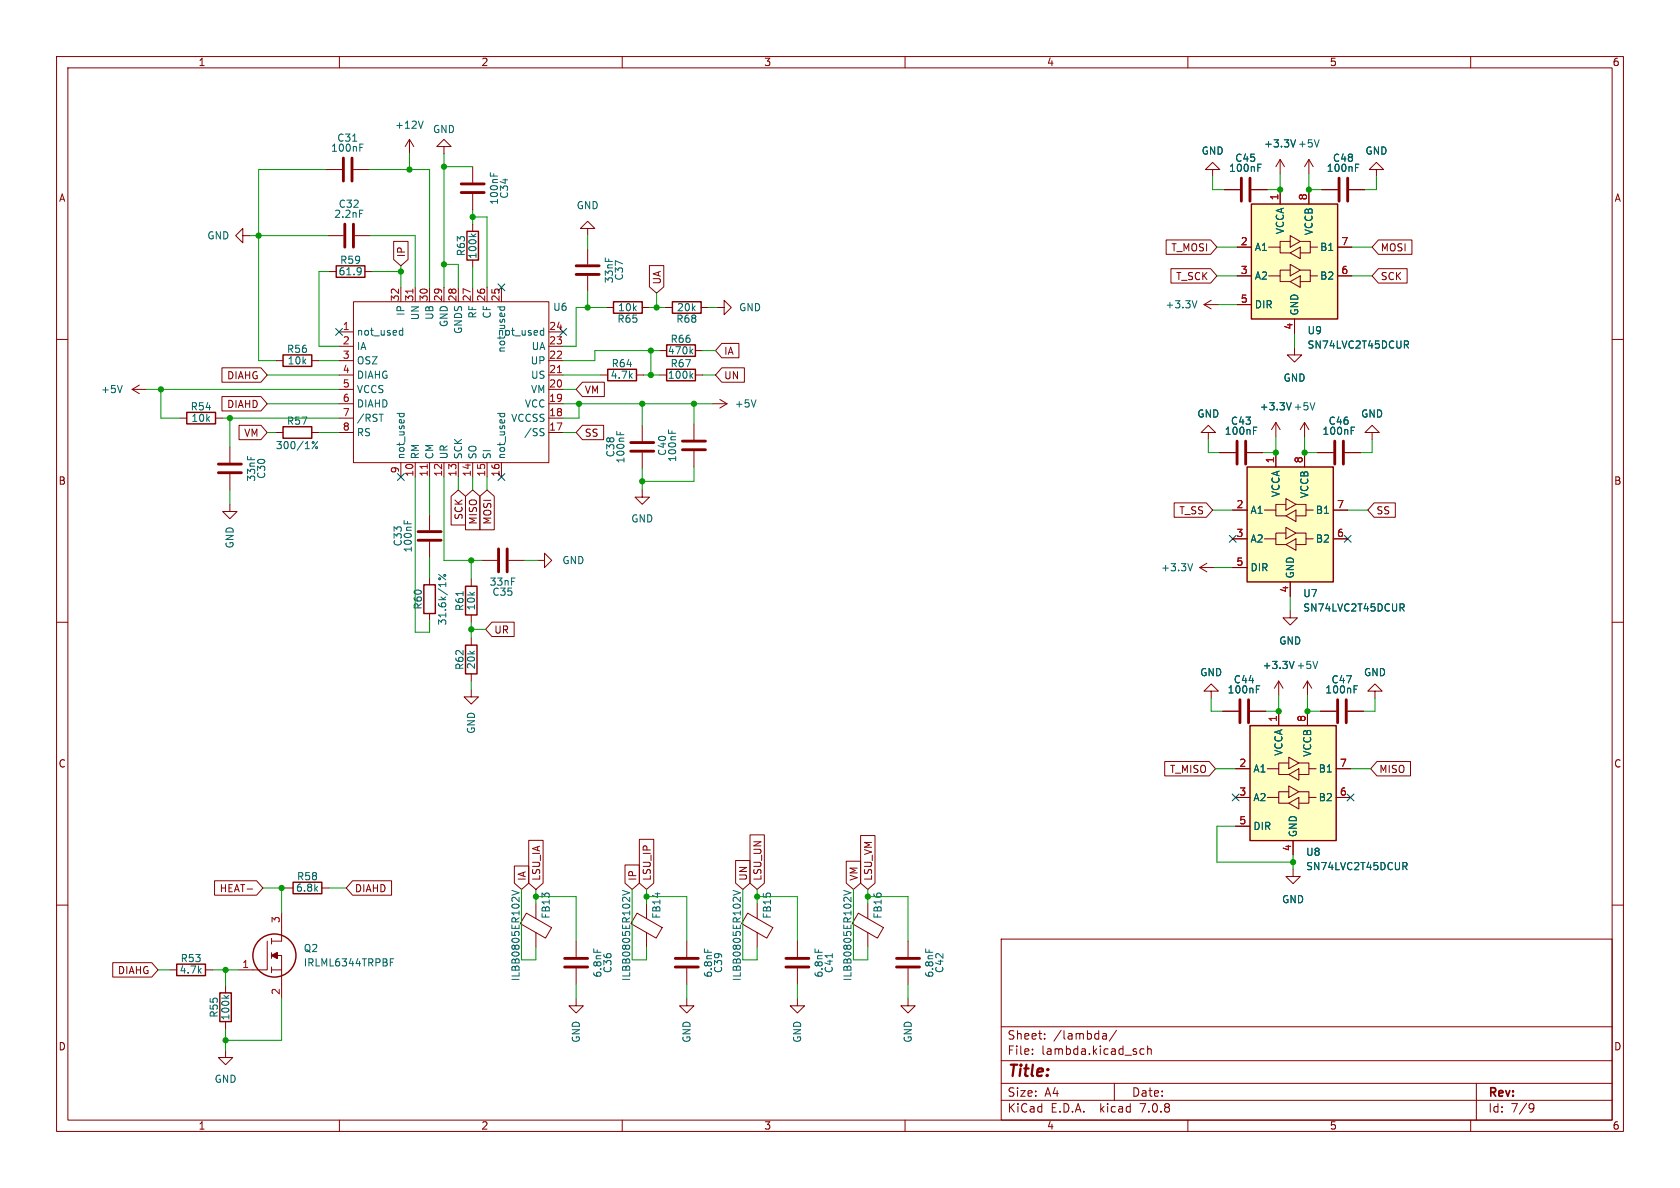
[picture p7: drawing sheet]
<svg xmlns="http://www.w3.org/2000/svg" width="297mm" height="210mm" viewBox="0 0 297 210" stroke-linecap="round" stroke-linejoin="round" font-family="sans-serif">
<g fill="none" stroke="#840000" stroke-width=".18">
<path d="M10 10h277v190h-277zM12 12h273v186h-273zM60 10v2M110 10v2M160 10v2M210 10v2M260 10v2M57.7 30h2.8M62.5 30h2.8M72.4 24.6l-.8 1.3M72.4 24.6v2.6M72.4 24.6l.8 1.3"/>
<path d="M78.5 25.9h1.3l-1.3-1.3-1.3 1.3h1.3v1.3M83.6 29.5v2.8M83.6 34.3v2.8M83.6 39.6v1.3M214.4 30h1.2l-1.2-1.3-1.3 1.3h1.3v1.2M216.4 33.5h2.8M221.2 33.5h2.8M226.3 28.2l-.7 1.3M226.3 28.2v2.5M226.3 33.5v2.6M226.3 28.2l.8 1.3M231.4 28.2v2.5"/>
<path d="M231.4 33.5v2.6M231.4 28.2l-.8 1.3M231.4 28.2l.8 1.3M233.7 33.5h2.8M238.5 33.5h2.8M243.3 30h1.3l-1.3-1.3-1.2 1.3h1.2v1.2M10 60h2M42.9 41.7v-1.3l-1.2 1.3 1.2 1.2v-1.2h1.3M57.9 41.7h2.8M58.2 48h1.2M59.9 58.7h2.6M62.5 53.3h34.5v28.5h-34.5z"/>
<path d="M62.7 41.7h2.8M64.5 48h1.3M69.6 42.7h2.5v3.2l-1.2 1.1-1.3-1.1zM70.9 50.8v2.5M73.4 50.8v2.5M75.9 50.8v2.5M78.5 50.8v2.5M81 50.8v2.5M83.6 46v1.2M83.6 50.8v2.5M86.1 50.8v2.5M88.6 50.8v2.5"/>
<path d="M97 58.7h2.6M103.9 40.4h1.3l-1.3-1.3-1.3 1.3h1.3v1.3M103.9 43.9v2.8M103.9 48.8v2.8M107.2 54.4h1.3M113.5 54.4h1.3M114.8 47h2.5v3.7l-1.2 1.1-1.3-1.1zM117.6 54.4h1.3M124 54.4h1.2M126.7 54.4h1.3v-1.3l1.3 1.3-1.3 1.2v-1.2M206.2 42.4h7.8l1.1 1.3-1.1 1.3h-7.8zM207 47.5h7l1.1 1.3-1.1 1.2h-7z"/>
<path d="M212.9 53.8l1.2 .8M212.9 53.8h2.5M214.1 53.1l-1.2 .7M218.7 53.8h2.5M218.7 43.7h2.5M218.7 48.8h2.5M224.3 43.7h2v1h1.8M224.3 48.8h2v1h1.8M228.1 42.7h-1.8v1M228.1 41.7l1.8 1-1.8 1zM228.1 44.7l1.8-1v2zM228.1 47.8h-1.8v1"/>
<path d="M228.1 46.7l1.8 1.1-1.8 1zM228.1 49.8l1.8-1v2zM228.9 56.4v2.5M229.9 42.7h1.7v1h1.3M229.9 47.8h1.7v1h1.3M231.6 43.7v1h-1.7M231.6 48.8v1h-1.7M236.5 43.7h2.5M236.5 48.8h2.5M243.7 47.5h5.1v2.5h-5.1l-1.1-1.2zM243.7 42.4h5.9v2.6h-5.9l-1.1-1.3zM285 60h2"/>
<path d="M23.4 68.8h2.5M23.4 68.8l1.2 .8M24.6 68.1l-1.2 .7M31.7 73.9h1.3M38.1 73.9h1.3M39.2 70.1h6.9l1.1 1.3-1.1 1.2h-6.9zM39.2 65h6.9l1.1 1.3-1.1 1.3h-6.9zM40.6 79v2.8M42.3 75.2h3.8l1.1 1.3-1.1 1.2h-3.8zM48.8 76.5h1.2M48.8 63.8h1.2M55.1 76.5h1.3"/>
<path d="M55.1 63.8h1.3M59.9 71.4h2.6M59.9 76.5h2.6M59.9 73.9h2.6M59.9 61.2h2.6M59.9 68.8h2.6M59.9 66.3h2.6M59.9 63.8h2.6M97 71.4h2.6M97 76.5h2.6M97 73.9h2.6M97 61.2h2.6"/>
<path d="M97 68.8h2.6M97 66.3h2.6M97 63.8h2.6M103 67.6h3.8v2.5h-3.8l-1.1-1.3zM103 75.2h3.7v2.5h-3.7l-1.1-1.2zM106.2 66.3h1.2M112.5 66.3h1.3M113.5 75.2v2.8M116.6 62h1.3M116.6 66.3h1.3M122.7 74.9v2.8M122.7 79.8v2.8"/>
<path d="M122.9 62h1.3M122.9 66.3h1.3M126 71.4h2.5M127.3 70.6l1.2 .8M127.6 65h4v2.6h-4l-1.1-1.3zM127.6 60.7h3v2.5h-3l-1.1-1.2zM128.5 71.4l-1.2 .7M213.6 76.5h1.3l-1.3-1.3-1.3 1.3h1.3v1.2M225.6 74.7l-.8 1.2M225.6 74.7v2.5M225.6 74.7l.7 1.2M228.9 61.5v1.2h1.2l-1.2 1.3-1.3-1.3h1.3"/>
<path d="M230.6 74.7l-.7 1.2M230.6 74.7v2.5M230.6 74.7l.8 1.2M242.6 76.5h1.2l-1.2-1.3-1.3 1.3h1.3v1.2M40.6 89.2v1.2h1.3l-1.3 1.3-1.2-1.3h1.2M40.6 83.8v2.8M70.9 81.8v2.5M73.4 81.8v2.5M75.9 81.8v2.5M75.9 90.9v2.8M75.9 95.8v2.8M78.5 81.8v2.5"/>
<path d="M79.8 87.7l1.2-1.1 1.3 1.1v5.1h-2.5zM81 81.8v2.5M82.3 87.7l1.3-1.1 1.2 1.1v6h-2.5zM83.6 81.8v2.5M84.8 87.7l1.3-1.1 1.3 1.1v6h-2.6zM85.1 99.1h2.8M86.1 81.8v2.5M88.6 81.8v2.5M89.9 99.1h2.8M95 99.1h1.3v-1.3l1.2 1.3-1.2 1.2v-1.2M113.5 86.6v1.3h1.3l-1.3 1.3-1.2-1.3h1.2M113.5 80v2.8"/>
<path d="M207.6 88.9h5.7l1.1 1.3-1.1 1.2h-5.7zM213.4 99.6l-1.3 .7M215.6 80h2.8M217.9 90.2h2.6M217.9 95.3h2.6M220.5 80h2.8M223.5 90.2h2.1v1h1.7M223.5 95.3h2.1v1h1.7M225.6 80v2.6M227.3 89.2h-1.7v1M227.3 88.1l1.8 1.1-1.8 1zM227.3 91.2l1.8-1v2z"/>
<path d="M227.3 94.2h-1.7v1.1M227.3 93.2l1.8 1-1.8 1.1zM227.3 96.3l1.8-1v2zM229.1 89.2h1.8v1h1.3M229.1 94.2h1.8v1.1h1.3M230.6 80v2.6M230.9 90.2v1h-1.8M230.9 95.3v1h-1.8M232.9 80h2.8M235.7 90.2h2.6M235.7 95.3h2.6M237.7 80h2.8"/>
<path d="M242.9 88.9h3.8v2.5h-3.8l-1.1-1.2zM10 110h2M75.9 102.1v1.3M75.9 108.5v1.2M83.3 102.4v1.2M83.3 108.7v1.3M83.3 112.8v1.2M83.3 119.1v1.3M87 110h3.9v2.5h-3.9l-1.1-1.2zM212.1 100.3l1.3 .8M212.1 100.3h2.5M217.9 100.3h2.6"/>
<path d="M228.1 108v1.2h1.3l-1.3 1.3-1.3-1.3h1.3M228.1 102.9v2.5M285 110h2M83.3 121.9v1.3h1.3l-1.3 1.3-1.3-1.3h1.3M205.9 134.6h7.9l1.1 1.3-1.1 1.3h-7.9zM214.1 122.2h1.3l-1.3-1.3-1.2 1.3h1.2v1.2M216.2 125.7h2.7M218.4 135.9h2.6M221 125.7h2.8M224 135.9h2.1v1h1.7M226.1 120.4l-.8 1.3M226.1 120.4v2.5"/>
<path d="M226.1 125.7v2.6M226.1 120.4l.7 1.3M227.8 134.9h-1.7v1M227.8 133.9l1.8 1-1.8 1zM227.8 136.9l1.8-1v2zM227.8 140h-1.7v1M227.8 138.9l1.8 1.1-1.8 1zM229.6 134.9h1.8v1h1.3M229.6 140h1.8v1h1.3M231.1 120.4l-.7 1.3M231.1 120.4v2.5M231.1 125.7v2.6"/>
<path d="M231.1 120.4l.8 1.3M231.4 135.9v1h-1.8M233.4 125.7h2.8M236.2 135.9h2.6M238.3 125.7h2.7M243.1 122.2h1.2l-1.2-1.3-1.3 1.3h1.3v1.2M243.4 134.6h6v2.6h-6l-1.1-1.3zM10 160h2M37.9 155.7h7.5l1.1 1.3-1.1 1.2h-7.5zM43.7 157.2h1M50.5 157h1.3M56.9 157h1.3"/>
<path d="M62.3 155.7h6.9v2.5h-6.9l-1.1-1.2zM90.9 153.1h2.6v3l-1.3 1.1-1.3-1.1zM93.5 148.6h2.5v7.5l-1.3 1.1-1.2-1.1zM94.7 159.8v2.6M110.5 152.9h2.5v3.2l-1.2 1.1-1.3-1.1zM113 148.4h2.6v7.7l-1.3 1.1-1.3-1.1zM114.3 159.8v2.6M130 152.1h2.6v4l-1.3 1.1-1.3-1.1zM132.6 147.6h2.5v8.5l-1.2 1.1-1.3-1.1zM133.9 159.8v2.6M149.6 152.2h2.5v3.9l-1.2 1.1-1.3-1.1zM152.1 147.7h2.6v8.4l-1.3 1.1-1.3-1.1z"/>
<path d="M153.4 159.8v2.6M218.4 141h2.6M218.4 146.1h2.6M224 141h2.1v1h1.7M227.8 142l1.8-1v2zM228.6 153.7v1.2h1.3l-1.3 1.3-1.3-1.3h1.3M228.6 148.6v2.5M231.4 141v1h-1.8M236.2 141h2.6M285 160h2M19.9 170.2h6.9l1.1 1.3-1.1 1.2h-6.9zM30 171.5h1.2"/>
<path d="M36.3 171.5h1.3M39.9 174.2v1.3M47.2 166.4v5.1h-5M48 165.9v1M48 168.4v1M48 170.9v1.1M48 171.5h1.8M48 168.9h1.8v7.6M49.8 161.3v5.1h-1.8M93.1 161.4l4.4 2.6-1.1 1.8-4.4-2.5zM94.7 164.8v2.6M101.9 176.5v1.3h1.2l-1.2 1.3-1.3-1.3h1.3"/>
<path d="M101.9 166.4v2.8M101.9 171.2v2.8M112.6 161.4l4.5 2.6-1.1 1.8-4.5-2.5zM114.3 164.8v2.6M121.4 176.5v1.3h1.3l-1.3 1.3-1.3-1.3h1.3M121.4 166.4v2.8M121.4 171.2v2.8M132.2 161.4l4.4 2.6-1 1.8-4.5-2.5zM133.9 164.8v2.6M141 176.5v1.3h1.2l-1.2 1.3-1.3-1.3h1.3M141 166.4v2.8M141 171.2v2.8"/>
<path d="M151.7 161.4l4.5 2.6-1.1 1.8-4.5-2.5zM153.4 164.8v2.6M160.5 176.5v1.3h1.3l-1.3 1.3-1.2-1.3h1.2M160.5 166.4v2.8M160.5 171.2v2.8M177 166h108v32h-108zM39.9 185.7v1.2h1.2l-1.2 1.3-1.3-1.3h1.3M39.9 180.6v1.3M60 198v2M110 198v2M160 198v2M177 194.5h108"/>
<path d="M177 191.5h108M177 187.5h108M177 181.5h108M182.5 186.3v.1M182.5 185.5v.1M184.7 183.6v.1M184.7 182.8v.1M195 182.8h.5l.1 .9M195 183.6h.6M195.6 183.1l-.6 .1M197 191.5v3M197.4 182.1l-1.3 2"/>
<path d="M202.2 185.5l-.4-.1-.3 .3v.4l.2 .2h.5M202.9 185.5l.2-.1 .4 .1v.9M202.9 184.9v1.5M210 198v2M260 198v2M261 191.5v6.5M270.6 195.1l.5 .1a.99 .99 0 0 1-.4 1.4h-.2M271.2 195.7l-.3 .3h-.3"/>
</g>
<g fill="none" stroke="#840000" stroke-width=".25">
<path d="M221.2 36.1h15.3v20.3h-15.3zM59.4 47h5.1v2h-5.1zM82.5 40.9h2.1v5.1h-2.1zM108.5 53.3h5v2.1h-5zM118.9 53.3h5.1v2.1h-5.1zM33 72.9h5.1v2h-5.1zM50 62.7h5.1v2.1h-5.1zM50 75.4h5.1v2.1h-5.1zM107.4 65.3h5.1v2h-5.1zM117.9 61h5v2h-5zM117.9 65.3h5v2h-5zM220.5 82.6h15.2v20.3h-15.2z"/>
<path d="M74.9 103.4h2.1v5.1h-2.1zM82.3 114h2v5.1h-2zM82.3 103.6h2v5.1h-2zM221 128.3h15.2v20.3h-15.2zM51.8 156h5.1v2h-5.1zM31.2 170.4h5.1v2.1h-5.1zM38.9 175.5h2v5.1h-2z"/>
<circle cx="48.5" cy="168.9" r="3.8"/>
</g>
<g fill="none" stroke="#006464" stroke-width=".18">
<path d="M62.3 25h.8M63.6 37.2h.6M63.6 26.1h.4M63.6 25.5h.6M74.8 21.4l-.4 1.3M86.7 30.5v.6M87.3 30.7v.4M222.4 29.6h.4M222.4 29h.6M229 24.7l-.4 1.3M233.2 24.7l-.4 1.3M239.6 29.6h.5"/>
<path d="M239.6 29h.6M63.8 47.4a1.07 1.07 0 0 1-.1 1.1M63.9 47.9l-.2 .1M70.7 59.2h.5M70.7 58.5h.5M71.2 58v1.3M83.3 41.3l.5 .5M84.1 41.3l-.4 .4M88 54.3h1.2M88.4 54.3v.4M89.2 54.3v.4M95.6 59.2h.5"/>
<path d="M95.6 58.5h.5M96.1 58v1.3M211.6 53.2l-.4 1.2M21.6 68.1l-.4 1.3M56.1 78l-.9 1.3M67 73.2h.7M70.2 73.1h1.2M70.7 73.1v.5M71.4 73.1v.5M88 73.1h1.2M88.4 73.1v.5M89.2 73.1v.5"/>
<path d="M95.7 75.8h.5M95.9 76.4l.3 .3-.3 .3M109 76.2v.6M109.6 76.4v.4M118.2 76v.6M118.8 76.2v.4M122.1 62.1l.4 .5M122.1 66.4l.4 .5M122.5 61.7l-.5 .5M122.5 66l-.5 .5M133.7 70.7l-.5 1.3M221.6 76.1h.4"/>
<path d="M221.6 75.5h.6M228.3 71.2l-.5 1.3M232.4 71.2l-.4 1.3M238.9 76.1h.4M238.9 75.5h.6M248.3 60.3h.5l.2 .2-.1 .4h-.6M248.6 60.9l.4 .6M71.4 92v.6M72.1 92.2v.4M210.8 99.6l-.4 1.3M77.5 101.5l1.3 1M81.9 104.6v.7"/>
<path d="M228.8 116.9l-.4 1.3M233 116.9l-.5 1.3M247.5 106.8h.5l.2 .2-.1 .4h-.6M247.8 107.4l.4 .6M222.1 121.8h.4M222.1 121.2h.6M239.4 121.8h.4M239.4 121.2h.6M90.5 157.4l1.3 .4-1.3 .4M110.1 157.4l1.2 .4-1.2 .4M129.6 157.4l1.3 .4-1.3 .4M149.2 157.4l1.2 .4-1.2 .4"/>
<path d="M248 152.5h.5l.2 .2-.1 .4h-.6M248.3 153.1l.4 .6M39.6 176l.5 .5M40.5 176l-.5 .3M69 170.1h.4M69 169.5h.6M105 167.7v.6M124.5 167.7v.6M144.1 167.7v.6M147.1 168.6v.7M163.6 167.7v.6"/>
<circle cx="55.4" cy="78.2" r=".18"/>
<circle cx="56" cy="79.1" r=".18"/>
<circle cx="77.7" cy="102.3" r=".18"/>
<circle cx="78.6" cy="101.7" r=".18"/>
</g>
<g fill="none" stroke="#840000" stroke-width=".51">
<path d="M60.7 27.9v4.1M61 39.6v4.1M62.2 27.9v4.1M62.5 39.6v4.1M81.5 34h4.1M81.5 32.5h4.1M219.5 31.5v4.1M221 31.5v4.1M236.7 31.5v4.1M238.3 31.5v4.1M101.9 48.5h4M101.9 47h4"/>
<path d="M111.5 78.2h4.1M111.5 79.8h4.1M120.6 78h4.1M120.6 79.5h4.1M218.7 78v4M220.2 78v4M236 78v4M237.5 78v4M38.6 83.6h4.1M38.6 82h4.1M73.9 94h4.1M73.9 95.5h4.1"/>
<path d="M88.1 97v4.1M89.7 97v4.1M219.2 123.7v4.1M220.7 123.7v4.1M236.5 123.7v4.1M238 123.7v4.1M99.8 170.9h4.1M99.8 169.4h4.1M119.4 170.9h4M119.4 169.4h4M138.9 170.9h4.1M138.9 169.4h4.1"/>
<path d="M158.5 170.9h4.1M158.5 169.4h4.1"/>
</g>
<path d="M73 51.1v.7M98.5 65.9h.8M75.5 82.1v.7" fill="none" stroke="#a90000" stroke-width=".18"/>
<g fill="#ffffc2" stroke="#ffffc2" stroke-width=".18">
<path d="M221.2 36.1h15.3v20.3h-15.3z"/>
<path d="M220.5 82.6h15.2v20.3h-15.2z"/>
<path d="M221 128.3h15.2v20.3h-15.2z"/>
</g>
<path d="M48 168.9l1-.5v1z" fill="#840000" stroke="#840000" stroke-width=".25"/>
<g fill="none" stroke="#009600" stroke-width=".18">
<path d="M57.7 30h-12v33.8h3.1M65.3 30h10.6v20.8M72.4 27.2v2.8M78.5 27.2v23.6M78.5 29.5h5.1M83.6 37.1v2.5M83.6 38.4h2.5v12.4M214.4 31.2v2.3h2M226.3 30.7v2.8h-2.3M231.4 30.7v2.8h2.3M243.3 31.2v2.3h-2M44.2 41.7h13.7"/>
<path d="M58.2 48h-1.8v13.2h3.5M65.5 41.7h7.9v9.1M65.8 48h5.1M70.9 47v3.8M78.5 46.7h2.5v4.1M83.6 47.2v3.6M103.9 41.7v2.2M103.9 51.6v2.8M107.2 54.4h-5.3v6.8h-2.3M114.8 54.4h2.8M116.1 51.8v2.6M125.2 54.4h1.5"/>
<path d="M215.1 48.8h3.6M215.1 43.7h3.6M215.4 53.8h3.3M228.9 58.9v2.6M239 48.8h3.6M239 43.7h3.6M25.9 68.8h34M28.4 68.8v5.1h3.3M39.4 73.9h20.5M40.6 73.9v5.1M47.2 76.5h1.6M47.2 66.3h12.7"/>
<path d="M47.2 71.4h12.7M56.4 76.5h3.5M56.4 63.8h3.5M99.6 76.5h2.3M99.6 68.8h2.3M99.6 66.3h6.6M99.6 71.4h26.4M102.4 71.4v2.5h-2.8M113.5 71.4v3.8M113.8 66.3h2.8M115.1 62v4.3M116.6 62h-11.4v1.8h-5.6"/>
<path d="M122.7 71.4v3.5M124.2 66.3h2.3M124.2 62h2.3M213.6 77.7v2.3h2M225.6 77.2v2.8h-2.3M230.6 77.2v2.8h2.3M242.6 77.7v2.3h-2.1M40.6 86.6v2.6M73.4 84.3v27.5h2.5v-2.1M75.9 84.3v6.6M75.9 98.6v3.5M78.5 84.3v14.8h6.6"/>
<path d="M81 84.3v2.3M83.3 99.1v3.3M83.6 84.3v2.3M86.1 84.3v2.3M92.7 99.1h2.3M113.5 82.8v3.8M122.7 82.6v2.5h-9.2M214.4 90.2h3.5M238.3 90.2h3.5M83.3 110v2.8M83.3 111.3h2.6M214.6 100.3h3.3"/>
<path d="M228.1 105.4v2.6M83.3 120.4v1.5M214.1 123.4v2.3h2.1M214.9 135.9h3.5M226.1 122.9v2.8h-2.3M231.1 122.9v2.8h2.3M238.8 135.9h3.5M243.1 123.4v2.3h-2.1M46.5 157h4M49.8 157v4.3M58.2 157h3M92.2 157.2v12.5h2.5v-2.3"/>
<path d="M94.7 158.5h7.2v7.9M94.7 157.2v2.6M111.8 157.2v12.5h2.5v-2.3M114.3 158.5h7.1v7.9M114.3 157.2v2.6M131.3 157.2v12.5h2.6v-2.3M133.9 158.5h7.1v7.9M133.9 157.2v2.6M150.9 157.2v12.5h2.5v-2.3M153.4 158.5h7.1v7.9M153.4 157.2v2.6M218.4 146.1h-3.3v6.3h13.5"/>
<path d="M228.6 151.1v2.6M27.9 171.5h2.1M37.6 171.5h4.6M39.9 171.5v2.7M49.8 176.5v7.4h-9.9M101.9 174v2.5M121.4 174v2.5M141 174v2.5M160.5 174v2.5M39.9 181.9v3.8"/>
</g>
<g fill="none" stroke="#000084" stroke-width=".18">
<path d="M59.3 58.1l1.3 1.2M60.6 58.1l-1.3 1.2M88 50.2l1.3 1.2M89.3 50.2l-1.3 1.2M99 58.1l1.2 1.2M100.2 58.1l-1.2 1.2M70.3 83.7l1.2 1.2M71.5 83.7l-1.2 1.2M88 83.7l1.3 1.2M89.3 83.7l-1.3 1.2M217.3 94.6l1.2 1.3M218.5 94.6l-1.2 1.3"/>
<path d="M237.6 94.6l1.3 1.3M238.9 94.6l-1.3 1.3M217.8 140.4l1.2 1.2M219 140.4l-1.2 1.2M238.2 140.4l1.2 1.2M239.4 140.4l-1.2 1.2"/>
</g>
<g fill="#009600" stroke="#009600" stroke-width=".18">
<circle cx="115.1" cy="62" r=".46"/>
<circle cx="115.1" cy="66.3" r=".46"/>
<circle cx="78.5" cy="46.7" r=".46"/>
<circle cx="116.1" cy="54.4" r=".46"/>
<circle cx="103.9" cy="54.4" r=".46"/>
<circle cx="39.9" cy="171.5" r=".46"/>
<circle cx="39.9" cy="183.9" r=".46"/>
<circle cx="49.8" cy="157" r=".46"/>
<circle cx="28.4" cy="68.8" r=".46"/>
<circle cx="40.6" cy="73.9" r=".46"/>
<circle cx="45.7" cy="41.7" r=".46"/>
<circle cx="78.5" cy="29.5" r=".46"/>
<circle cx="72.4" cy="30" r=".46"/>
<circle cx="70.9" cy="48" r=".46"/>
<circle cx="83.6" cy="38.4" r=".46"/>
<circle cx="83.3" cy="99.1" r=".46"/>
<circle cx="83.3" cy="111.3" r=".46"/>
<circle cx="225.6" cy="80" r=".46"/>
<circle cx="228.6" cy="152.4" r=".46"/>
<circle cx="231.1" cy="125.7" r=".46"/>
<circle cx="226.1" cy="125.7" r=".46"/>
<circle cx="113.5" cy="85.1" r=".46"/>
<circle cx="113.5" cy="71.4" r=".46"/>
<circle cx="102.4" cy="71.4" r=".46"/>
<circle cx="133.9" cy="158.5" r=".46"/>
<circle cx="94.7" cy="158.5" r=".46"/>
<circle cx="114.3" cy="158.5" r=".46"/>
<circle cx="122.7" cy="71.4" r=".46"/>
<circle cx="153.4" cy="158.5" r=".46"/>
<circle cx="226.3" cy="33.5" r=".46"/>
<circle cx="231.4" cy="33.5" r=".46"/>
<circle cx="230.6" cy="80" r=".46"/>
</g>
<text font-size="2.8" fill="#840000" x="178" y="190.9">Title:</text>
<g font-size="2.1" fill="#840000">
<text x="178" y="184">Sheet:</text>
<text x="186.2" y="184">/lambda/</text>
<text x="178" y="186.7">File:</text>
<text x="184.1" y="186.7">lambda.kicad_sch</text>
<text x="178" y="196.9">KiCad</text>
<text x="178" y="194.1">Size:</text>
<text x="184.7" y="194.1">A4</text>
<text x="185.7" y="196.9">E.D.A.</text>
<text x="194.6" y="196.9">kicad</text>
<text x="200" y="194.1">Date:</text>
<text x="201.8" y="196.9">7.0.8</text>
<text x="263" y="194.3">Rev:</text>
<text x="263" y="196.9">Id:</text>
<text x="267.1" y="196.9">7/9</text>
</g>
<g font-size="1.8" fill="#840000">
<text x="35" y="11.9">1</text>
<text x="85" y="11.9">2</text>
<text x="135" y="11.9">3</text>
<text x="185" y="11.9">4</text>
<text x="235" y="11.9">5</text>
<text x="285" y="11.9">6</text>
<text x="10.3" y="35.9">A</text>
<text x="285.3" y="35.9">A</text>
<text x="71.8" y="45.6" transform="rotate(-90 71.8 45.6)">IP</text>
<text x="207" y="44.6">T_MOSI</text>
<text x="244" y="44.6">MOSI</text>
<text x="117" y="50.4" transform="rotate(-90 117 50.4)">UA</text>
<text x="207.8" y="49.7">T_SCK</text>
<text x="244" y="49.7">SCK</text>
<text x="127.9" y="62.9">IA</text>
<text x="40" y="67.2">DIAHG</text>
<text x="103.3" y="69.8">VM</text>
<text x="127.9" y="67.2">UN</text>
<text x="40" y="72.3">DIAHD</text>
<text x="43.1" y="77.4">VM</text>
<text x="103.3" y="77.4">SS</text>
<text x="10.3" y="85.9">B</text>
<text x="285.3" y="85.9">B</text>
<text x="82" y="92" transform="rotate(-90 82 92)">SCK</text>
<text x="84.5" y="92.8" transform="rotate(-90 84.5 92.8)">MISO</text>
<text x="87.1" y="92.8" transform="rotate(-90 87.1 92.8)">MOSI</text>
<text x="208.4" y="91.1">T_SS</text>
<text x="243.2" y="91.1">SS</text>
<text x="87.3" y="112.2">UR</text>
<text x="10.3" y="135.9">C</text>
<text x="206.7" y="136.8">T_MISO</text>
<text x="243.7" y="136.8">MISO</text>
<text x="285.3" y="135.9">C</text>
<text x="93.2" y="155.8" transform="rotate(-90 93.2 155.8)">IA</text>
<text x="95.7" y="155.8" transform="rotate(-90 95.7 155.8)">LSU_IA</text>
<text x="112.7" y="155.8" transform="rotate(-90 112.7 155.8)">IP</text>
<text x="115.3" y="155.8" transform="rotate(-90 115.3 155.8)">LSU_IP</text>
<text x="132.3" y="155.8" transform="rotate(-90 132.3 155.8)">UN</text>
<text x="134.8" y="155.8" transform="rotate(-90 134.8 155.8)">LSU_UN</text>
<text x="151.8" y="155.8" transform="rotate(-90 151.8 155.8)">VM</text>
<text x="154.4" y="155.8" transform="rotate(-90 154.4 155.8)">LSU_VM</text>
<text x="38.7" y="157.9">HEAT-</text>
<text x="62.6" y="157.9">DIAHD</text>
<text x="20.7" y="172.4">DIAHG</text>
<text x="10.3" y="185.9">D</text>
<text x="285.3" y="185.9">D</text>
<text x="35" y="199.9">1</text>
<text x="85" y="199.9">2</text>
<text x="135" y="199.9">3</text>
<text x="185" y="199.9">4</text>
<text x="235" y="199.9">5</text>
<text x="285" y="199.9">6</text>
</g>
<g font-size="1.8" fill="#006464">
<text x="69.7" y="23">+12V</text>
<text x="76.4" y="23.7">GND</text>
<text x="58.4" y="27">100nF</text>
<text x="59.5" y="25.2">C31</text>
<text x="212.3" y="27.5">GND</text>
<text x="218.3" y="28.8">C45</text>
<text x="223.4" y="26.3">+3.3V</text>
<text x="229.4" y="26.3">+5V</text>
<text x="235.5" y="28.8">C48</text>
<text x="241.3" y="27.5">GND</text>
<text x="90" y="35.2" transform="rotate(-90 90 35.2)">C34</text>
<text x="217.2" y="30.6">100nF</text>
<text x="234.5" y="30.6">100nF</text>
<text x="59" y="38.7">2.2nF</text>
<text x="59.8" y="36.9">C32</text>
<text x="88.2" y="36.3" transform="rotate(-90 88.2 36.3)">100nF</text>
<text x="101.8" y="37.2">GND</text>
<text x="227.2" y="41.5" transform="rotate(-90 227.2 41.5)">VCCA</text>
<text x="232.3" y="41.7" transform="rotate(-90 232.3 41.7)">VCCB</text>
<text x="36.6" y="42.5">GND</text>
<text x="60" y="46.8">R59</text>
<text x="82.4" y="45.4" transform="rotate(-90 82.4 45.4)">R63</text>
<text x="84.4" y="45.9" transform="rotate(-90 84.4 45.9)">100k</text>
<text x="221.7" y="44.6">A1</text>
<text x="233.3" y="44.6">B1</text>
<text x="59.8" y="48.9">61.9</text>
<text x="108.6" y="50.2" transform="rotate(-90 108.6 50.2)">33nF</text>
<text x="110.3" y="49.7" transform="rotate(-90 110.3 49.7)">C37</text>
<text x="221.7" y="49.6">A2</text>
<text x="233.3" y="49.6">B2</text>
<text x="63" y="59.5">not_used</text>
<text x="71.7" y="55.9" transform="rotate(-90 71.7 55.9)">IP</text>
<text x="74.3" y="56.7" transform="rotate(-90 74.3 56.7)">UN</text>
<text x="76.8" y="56.7" transform="rotate(-90 76.8 56.7)">UB</text>
<text x="79.3" y="57.9" transform="rotate(-90 79.3 57.9)">GND</text>
<text x="81.9" y="59.1" transform="rotate(-90 81.9 59.1)">GNDS</text>
<text x="84.4" y="56.4" transform="rotate(-90 84.4 56.4)">RF</text>
<text x="87" y="56.4" transform="rotate(-90 87 56.4)">CF</text>
<text x="87.9" y="59.5">not_used</text>
<text x="97.7" y="55.1">U6</text>
<text x="109.1" y="57.3">R65</text>
<text x="109.2" y="55.2">10k</text>
<text x="119.5" y="57.3">R68</text>
<text x="119.6" y="55.2">20k</text>
<text x="130.6" y="55.2">GND</text>
<text x="205.9" y="54.7">+3.3V</text>
<text x="221.7" y="54.7">DIR</text>
<text x="229.7" y="55.9" transform="rotate(-90 229.7 55.9)">GND</text>
<text x="231.1" y="59.3">U9</text>
<text x="50.6" y="62.6">R56</text>
<text x="50.8" y="64.6">10k</text>
<text x="63" y="62.1">IA</text>
<text x="63" y="64.6">OSZ</text>
<text x="89.5" y="62.5" transform="rotate(-90 89.5 62.5)">not_used</text>
<text x="93.7" y="64.6">UP</text>
<text x="93.9" y="62.1">UA</text>
<text x="108" y="65.1">R64</text>
<text x="118" y="62.8">470k</text>
<text x="118.4" y="60.8">R66</text>
<text x="118.4" y="65.1">R67</text>
<text x="231.1" y="61.8">SN74LVC2T45DCUR</text>
<text x="17.8" y="69.7">+5V</text>
<text x="63" y="67.2">DIAHG</text>
<text x="63" y="69.7">VCCS</text>
<text x="93.8" y="69.7">VM</text>
<text x="93.8" y="67.2">US</text>
<text x="107.9" y="67.2">4.7k</text>
<text x="118" y="67.2">100k</text>
<text x="226.8" y="67.7">GND</text>
<text x="33.6" y="72.7">R54</text>
<text x="33.7" y="74.8">10k</text>
<text x="50.6" y="75.3">R57</text>
<text x="63" y="72.2">DIAHD</text>
<text x="63" y="74.8">/RST</text>
<text x="63" y="77.3">RS</text>
<text x="90.3" y="74.8">VCCSS</text>
<text x="92.6" y="77.3">/SS</text>
<text x="92.7" y="72.2">VCC</text>
<text x="129.8" y="72.2">+5V</text>
<text x="211.6" y="74">GND</text>
<text x="216.4" y="77.1">100nF</text>
<text x="217.5" y="75.3">C43</text>
<text x="222.6" y="72.7">+3.3V</text>
<text x="228.6" y="72.7">+5V</text>
<text x="233.7" y="77.1">100nF</text>
<text x="234.8" y="75.3">C46</text>
<text x="240.5" y="74">GND</text>
<text x="48.7" y="79.6">300/1%</text>
<text x="71.7" y="81.3" transform="rotate(-90 71.7 81.3)">not_used</text>
<text x="74.3" y="81.3" transform="rotate(-90 74.3 81.3)">RM</text>
<text x="76.8" y="81.3" transform="rotate(-90 76.8 81.3)">CM</text>
<text x="79.3" y="81.3" transform="rotate(-90 79.3 81.3)">UR</text>
<text x="81.9" y="81.3" transform="rotate(-90 81.9 81.3)">SCK</text>
<text x="84.4" y="81.3" transform="rotate(-90 84.4 81.3)">SO</text>
<text x="87" y="81.3" transform="rotate(-90 87 81.3)">SI</text>
<text x="89.5" y="81.3" transform="rotate(-90 89.5 81.3)">not_used</text>
<text x="108.8" y="80.9" transform="rotate(-90 108.8 80.9)">C38</text>
<text x="110.6" y="82" transform="rotate(-90 110.6 82)">100nF</text>
<text x="118" y="80.7" transform="rotate(-90 118 80.7)">C40</text>
<text x="119.7" y="81.8" transform="rotate(-90 119.7 81.8)">100nF</text>
<text x="45.3" y="85.2" transform="rotate(-90 45.3 85.2)">33nF</text>
<text x="47.1" y="84.8" transform="rotate(-90 47.1 84.8)">C30</text>
<text x="226.4" y="88" transform="rotate(-90 226.4 88)">VCCA</text>
<text x="231.5" y="88.2" transform="rotate(-90 231.5 88.2)">VCCB</text>
<text x="111.5" y="92.6">GND</text>
<text x="221" y="91">A1</text>
<text x="232.5" y="91">B1</text>
<text x="41.5" y="97" transform="rotate(-90 41.5 97)">GND</text>
<text x="71.2" y="96.7" transform="rotate(-90 71.2 96.7)">C33</text>
<text x="73" y="97.8" transform="rotate(-90 73 97.8)">100nF</text>
<text x="99.3" y="99.9">GND</text>
<text x="205.2" y="101.2">+3.3V</text>
<text x="221" y="96.1">A2</text>
<text x="221" y="101.2">DIR</text>
<text x="232.5" y="96.1">B2</text>
<text x="74.8" y="107.9" transform="rotate(-90 74.8 107.9)">R60</text>
<text x="84.2" y="108" transform="rotate(-90 84.2 108)">10k</text>
<text x="86.5" y="103.7">33nF</text>
<text x="87" y="105.5">C35</text>
<text x="229" y="102.4" transform="rotate(-90 229 102.4)">GND</text>
<text x="230.3" y="105.8">U7</text>
<text x="79.1" y="110.6" transform="rotate(-90 79.1 110.6)">31.6k/1%</text>
<text x="82.1" y="108.1" transform="rotate(-90 82.1 108.1)">R61</text>
<text x="230.3" y="108.3">SN74LVC2T45DCUR</text>
<text x="82.1" y="118.5" transform="rotate(-90 82.1 118.5)">R62</text>
<text x="84.2" y="118.4" transform="rotate(-90 84.2 118.4)">20k</text>
<text x="212.1" y="119.7">GND</text>
<text x="223.1" y="118.5">+3.3V</text>
<text x="226.1" y="114.1">GND</text>
<text x="229.1" y="118.5">+5V</text>
<text x="241" y="119.7">GND</text>
<text x="216.9" y="122.8">100nF</text>
<text x="218" y="121">C44</text>
<text x="234.2" y="122.8">100nF</text>
<text x="235.3" y="121">C47</text>
<text x="84.2" y="129.8" transform="rotate(-90 84.2 129.8)">GND</text>
<text x="221.5" y="136.8">A1</text>
<text x="226.9" y="133.7" transform="rotate(-90 226.9 133.7)">VCCA</text>
<text x="232" y="133.9" transform="rotate(-90 232 133.9)">VCCB</text>
<text x="233" y="136.8">B1</text>
<text x="221.5" y="141.8">A2</text>
<text x="233" y="141.8">B2</text>
<text x="221.5" y="146.9">DIR</text>
<text x="229.5" y="148.1" transform="rotate(-90 229.5 148.1)">GND</text>
<text x="52.4" y="155.8">R58</text>
<text x="230.8" y="151.5">U8</text>
<text x="230.8" y="154">SN74LVC2T45DCUR</text>
<text x="52.2" y="157.8">6.8k</text>
<text x="226.6" y="159.9">GND</text>
<text x="97.4" y="162.5" transform="rotate(-90 97.4 162.5)">FB13</text>
<text x="116.9" y="162.5" transform="rotate(-90 116.9 162.5)">FB14</text>
<text x="136.5" y="162.5" transform="rotate(-90 136.5 162.5)">FB15</text>
<text x="156.1" y="162.5" transform="rotate(-90 156.1 162.5)">FB16</text>
<text x="31.7" y="172.3">4.7k</text>
<text x="31.8" y="170.3">R53</text>
<text x="53.6" y="168.5">Q2</text>
<text x="53.6" y="171">IRLML6344TRPBF</text>
<text x="92" y="173.5" transform="rotate(-90 92 173.5)">ILBB0805ER102V</text>
<text x="106.5" y="172.9" transform="rotate(-90 106.5 172.9)">6.8nF</text>
<text x="108.3" y="172.1" transform="rotate(-90 108.3 172.1)">C36</text>
<text x="111.6" y="173.5" transform="rotate(-90 111.6 173.5)">ILBB0805ER102V</text>
<text x="126.1" y="172.9" transform="rotate(-90 126.1 172.9)">6.8nF</text>
<text x="127.9" y="172.1" transform="rotate(-90 127.9 172.1)">C39</text>
<text x="131.2" y="173.5" transform="rotate(-90 131.2 173.5)">ILBB0805ER102V</text>
<text x="145.6" y="172.9" transform="rotate(-90 145.6 172.9)">6.8nF</text>
<text x="147.4" y="172.1" transform="rotate(-90 147.4 172.1)">C41</text>
<text x="150.7" y="173.5" transform="rotate(-90 150.7 173.5)">ILBB0805ER102V</text>
<text x="165.2" y="172.9" transform="rotate(-90 165.2 172.9)">6.8nF</text>
<text x="167" y="172.1" transform="rotate(-90 167 172.1)">C42</text>
<text x="38.7" y="180" transform="rotate(-90 38.7 180)">R55</text>
<text x="40.7" y="180.5" transform="rotate(-90 40.7 180.5)">100k</text>
<text x="102.7" y="184.4" transform="rotate(-90 102.7 184.4)">GND</text>
<text x="122.3" y="184.4" transform="rotate(-90 122.3 184.4)">GND</text>
<text x="141.8" y="184.4" transform="rotate(-90 141.8 184.4)">GND</text>
<text x="161.4" y="184.4" transform="rotate(-90 161.4 184.4)">GND</text>
<text x="37.8" y="191.6">GND</text>
</g>
<g font-size="1.8" fill="#a90000">
<text x="226.1" y="35.5" transform="rotate(-90 226.1 35.5)">1</text>
<text x="231.1" y="35.5" transform="rotate(-90 231.1 35.5)">8</text>
<text x="219.3" y="43.4">2</text>
<text x="237" y="43.4">7</text>
<text x="70.6" y="53.4" transform="rotate(-90 70.6 53.4)">32</text>
<text x="73.2" y="53.4" transform="rotate(-90 73.2 53.4)">31</text>
<text x="75.7" y="53.4" transform="rotate(-90 75.7 53.4)">30</text>
<text x="78.2" y="53.4" transform="rotate(-90 78.2 53.4)">29</text>
<text x="80.8" y="53.4" transform="rotate(-90 80.8 53.4)">28</text>
<text x="83.3" y="53.4" transform="rotate(-90 83.3 53.4)">27</text>
<text x="85.9" y="53.4" transform="rotate(-90 85.9 53.4)">26</text>
<text x="88.4" y="53.4" transform="rotate(-90 88.4 53.4)">25</text>
<text x="219.3" y="48.5">3</text>
<text x="219.3" y="53.6">5</text>
<text x="237" y="48.5">6</text>
<text x="60.5" y="58.4">1</text>
<text x="97" y="58.4">24</text>
<text x="228.6" y="58.4" transform="rotate(-90 228.6 58.4)">4</text>
<text x="60.5" y="61">2</text>
<text x="60.5" y="63.5">3</text>
<text x="97" y="63.5">22</text>
<text x="97" y="61">23</text>
<text x="60.5" y="66">4</text>
<text x="60.5" y="68.6">5</text>
<text x="60.5" y="71.1">6</text>
<text x="97" y="71.1">19</text>
<text x="97" y="68.6">20</text>
<text x="97" y="66">21</text>
<text x="60.5" y="73.7">7</text>
<text x="60.5" y="76.2">8</text>
<text x="97" y="76.2">17</text>
<text x="97" y="73.7">18</text>
<text x="70.6" y="83.8" transform="rotate(-90 70.6 83.8)">9</text>
<text x="225.3" y="82" transform="rotate(-90 225.3 82)">1</text>
<text x="230.4" y="82" transform="rotate(-90 230.4 82)">8</text>
<text x="73.2" y="84.4" transform="rotate(-90 73.2 84.4)">10</text>
<text x="75.7" y="84.4" transform="rotate(-90 75.7 84.4)">11</text>
<text x="78.2" y="84.4" transform="rotate(-90 78.2 84.4)">12</text>
<text x="80.8" y="84.4" transform="rotate(-90 80.8 84.4)">13</text>
<text x="83.3" y="84.4" transform="rotate(-90 83.3 84.4)">14</text>
<text x="85.9" y="84.4" transform="rotate(-90 85.9 84.4)">15</text>
<text x="88.4" y="84.4" transform="rotate(-90 88.4 84.4)">16</text>
<text x="218.5" y="89.9">2</text>
<text x="236.3" y="89.9">7</text>
<text x="218.5" y="95">3</text>
<text x="236.3" y="95">6</text>
<text x="218.5" y="100.1">5</text>
<text x="227.8" y="104.8" transform="rotate(-90 227.8 104.8)">4</text>
<text x="225.8" y="127.7" transform="rotate(-90 225.8 127.7)">1</text>
<text x="230.9" y="127.7" transform="rotate(-90 230.9 127.7)">8</text>
<text x="219" y="135.6">2</text>
<text x="236.8" y="135.6">7</text>
<text x="219" y="140.7">3</text>
<text x="236.8" y="140.7">6</text>
<text x="219" y="145.8">5</text>
<text x="228.3" y="150.6" transform="rotate(-90 228.3 150.6)">4</text>
<text x="49.5" y="163.3" transform="rotate(-90 49.5 163.3)">3</text>
<text x="42.7" y="171.2">1</text>
<text x="49.5" y="176" transform="rotate(-90 49.5 176)">2</text>
</g>
</svg>
